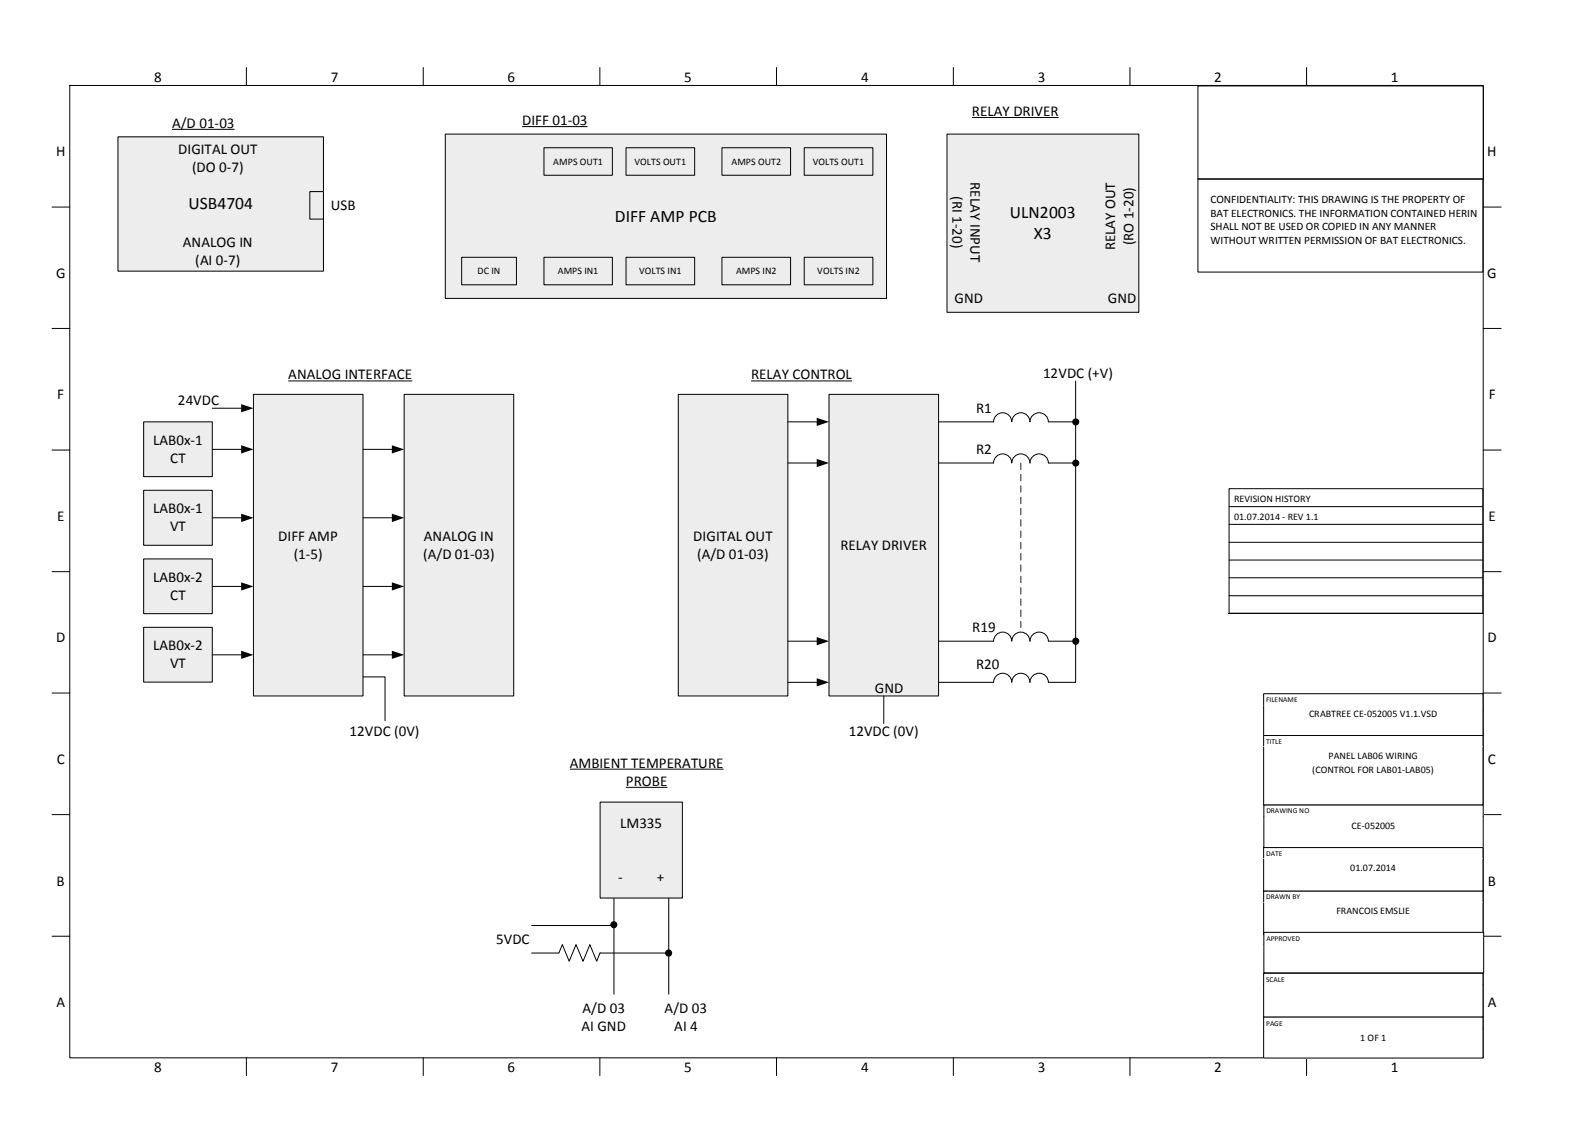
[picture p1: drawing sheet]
<svg xmlns="http://www.w3.org/2000/svg" width="297mm" height="210mm" viewBox="0 0 297 210" stroke-linecap="round" stroke-linejoin="round" font-family="sans-serif">
<g fill="none" stroke="#000" stroke-width=".19">
<path d="M13 15.9h263.2v181.1h-263.2zM45.9 12.6v3.3M78.8 12.6v3.3M111.7 12.6v3.3M144.6 12.6v3.3M177.5 12.6v3.3M210.4 12.6v3.3M243.3 12.6v3.3M9.7 38.6h3.3M276.2 38.6h3.4M9.7 61.2h3.3M276.2 61.2h3.4"/>
<path d="M9.7 83.8h3.3M276.2 83.8h3.4M9.7 106.5h3.3M276.2 106.5h3.4M9.7 129.1h3.3M276.2 129.1h3.4M9.7 151.7h3.3M276.2 151.7h3.4M9.7 174.4h3.3M276.2 174.4h3.4M45.9 197v3.3M78.8 197v3.3"/>
<path d="M111.7 197v3.3M144.6 197v3.3M177.5 197v3.3M210.4 197v3.3M243.3 197v3.3"/>
</g>
<path d="M228.9 91h47.2v23.3h-47.2z" fill-rule="evenodd" fill="#fff"/>
<path d="M223.1 33.3h53.1v17.4h-53.1zM228.9 91h47.2v23.3h-47.2zM228.9 94.4h47.2M228.9 97.7h47.2M228.9 101h47.2M228.9 104.3h47.2M228.9 107.6h47.2M228.9 111h47.2M228.9 114.3h47.2" fill="none" stroke="#000" stroke-width=".19"/>
<path d="M235.3 165.9h40.9v2.2h-40.9z" fill-rule="evenodd" fill="#fff"/>
<path d="M235.3 168.1v-2.2h40.9v2.2" fill="none" stroke="#000" stroke-width=".19"/>
<path d="M235.3 168.1h40.9v6h-40.9z" fill-rule="evenodd" fill="#fff"/>
<path d="M235.3 168.1v6h40.9v-6" fill="none" stroke="#000" stroke-width=".19"/>
<path d="M235.3 181.3h40.9v2.2h-40.9z" fill-rule="evenodd" fill="#fff"/>
<path d="M235.3 183.5v-2.2h40.9v2.2" fill="none" stroke="#000" stroke-width=".19"/>
<path d="M235.3 183.5h40.9v5.9h-40.9z" fill-rule="evenodd" fill="#fff"/>
<path d="M235.3 183.5v5.9h40.9v-5.9" fill="none" stroke="#000" stroke-width=".19"/>
<path d="M235.3 136.9h40.9v2.2h-40.9z" fill-rule="evenodd" fill="#fff"/>
<path d="M235.3 139.1v-2.2h40.9v2.2" fill="none" stroke="#000" stroke-width=".19"/>
<path d="M235.3 139.1h40.9v10.8h-40.9z" fill-rule="evenodd" fill="#fff"/>
<path d="M235.3 139.1v10.8h40.9v-10.8" fill="none" stroke="#000" stroke-width=".19"/>
<path d="M235.3 157.8h40.9v2.2h-40.9z" fill-rule="evenodd" fill="#fff"/>
<path d="M235.3 160v-2.2h40.9v2.2" fill="none" stroke="#000" stroke-width=".19"/>
<path d="M235.3 160h40.9v5.9h-40.9z" fill-rule="evenodd" fill="#fff"/>
<path d="M235.3 160v5.9h40.9v-5.9" fill="none" stroke="#000" stroke-width=".19"/>
<path d="M235.3 189.4h40.9v2.2h-40.9z" fill-rule="evenodd" fill="#fff"/>
<path d="M235.3 191.6v-2.2h40.9v2.2" fill="none" stroke="#000" stroke-width=".19"/>
<path d="M235.3 191.6h40.9v5.5h-40.9z" fill-rule="evenodd" fill="#fff"/>
<path d="M235.3 191.6v5.5h40.9v-5.5" fill="none" stroke="#000" stroke-width=".19"/>
<path d="M235.3 129.2h40.9v2.2h-40.9z" fill-rule="evenodd" fill="#fff"/>
<path d="M235.3 131.4v-2.2h40.9v2.2" fill="none" stroke="#000" stroke-width=".19"/>
<path d="M235.3 131.4h40.9v5.6h-40.9z" fill-rule="evenodd" fill="#fff"/>
<path d="M235.3 131.4v5.6h40.9v-5.6" fill="none" stroke="#000" stroke-width=".19"/>
<path d="M235.4 173.7h40.9v2.2h-40.9z" fill-rule="evenodd" fill="#fff"/>
<path d="M235.4 175.9v-2.2h40.9v2.2" fill="none" stroke="#000" stroke-width=".19"/>
<path d="M235.4 175.9h40.9v5.3h-40.9z" fill-rule="evenodd" fill="#fff"/>
<path d="M235.4 175.9v5.3h40.9v-5.3" fill="none" stroke="#000" stroke-width=".19"/>
<path d="M235.4 149.9h40.8v2.2h-40.8z" fill-rule="evenodd" fill="#fff"/>
<path d="M235.4 152.1v-2.2h40.8v2.2" fill="none" stroke="#000" stroke-width=".19"/>
<path d="M235.4 152.1h40.8v5.8h-40.8z" fill-rule="evenodd" fill="#fff"/>
<path d="M223.1 16h53.2v17.4h-53.2zM235.4 152.1v5.8h40.8v-5.8" fill="none" stroke="#000" stroke-width=".19"/>
<path d="M22 25.5h38.2v25h-38.2z" fill-rule="evenodd" fill="#e8eef7"/>
<path d="M22 25.5h38.2v25h-38.2z" fill="none" stroke="#000" stroke-width=".19"/>
<path d="M57.7 35.7h2.5v5.1h-2.5z" fill-rule="evenodd" fill="#e8eef7"/>
<path d="M32 24.1h11.7M57.7 35.7h2.5v5.1h-2.5z" fill="none" stroke="#000" stroke-width=".19"/>
<path d="M82.9 25h82.2v30.6h-82.2z" fill-rule="evenodd" fill="#e8eef7"/>
<path d="M82.9 25h82.2v30.6h-82.2z" fill="none" stroke="#000" stroke-width=".19"/>
<path d="M86 47.9h10.2v5.1h-10.2z" fill-rule="evenodd" fill="#e8eef7"/>
<path d="M86 47.9h10.2v5.1h-10.2z" fill="none" stroke="#000" stroke-width=".19"/>
<path d="M101.3 47.9h12.7v5.1h-12.7z" fill-rule="evenodd" fill="#e8eef7"/>
<path d="M101.3 47.9h12.7v5.1h-12.7z" fill="none" stroke="#000" stroke-width=".19"/>
<path d="M116.6 47.9h12.8v5.1h-12.8z" fill-rule="evenodd" fill="#e8eef7"/>
<path d="M116.6 47.9h12.8v5.1h-12.8z" fill="none" stroke="#000" stroke-width=".19"/>
<path d="M134.4 47.9h12.8v5.1h-12.8z" fill-rule="evenodd" fill="#e8eef7"/>
<path d="M134.4 47.9h12.8v5.1h-12.8z" fill="none" stroke="#000" stroke-width=".19"/>
<path d="M149.8 47.9h12.8v5.1h-12.8z" fill-rule="evenodd" fill="#e8eef7"/>
<path d="M149.8 47.9h12.8v5.1h-12.8z" fill="none" stroke="#000" stroke-width=".19"/>
<path d="M101.3 27.5h12.7v5.1h-12.7z" fill-rule="evenodd" fill="#e8eef7"/>
<path d="M101.3 27.5h12.7v5.1h-12.7z" fill="none" stroke="#000" stroke-width=".19"/>
<path d="M116.6 27.5h12.8v5.1h-12.8z" fill-rule="evenodd" fill="#e8eef7"/>
<path d="M116.6 27.5h12.8v5.1h-12.8z" fill="none" stroke="#000" stroke-width=".19"/>
<path d="M134.4 27.5h12.8v5.1h-12.8z" fill-rule="evenodd" fill="#e8eef7"/>
<path d="M134.4 27.5h12.8v5.1h-12.8z" fill="none" stroke="#000" stroke-width=".19"/>
<path d="M149.8 27.5h12.8v5.1h-12.8z" fill-rule="evenodd" fill="#e8eef7"/>
<path d="M97.2 23.6h12.2M149.8 27.5h12.8v5.1h-12.8z" fill="none" stroke="#000" stroke-width=".19"/>
<path d="M176.4 25h35.7v33.2h-35.7z" fill-rule="evenodd" fill="#e8eef7"/>
<path d="M176.4 25h35.7v33.2h-35.7zM181 21.9h16.1" fill="none" stroke="#000" stroke-width=".19"/>
<path d="M26.8 78.6h12.7v10.2h-12.7z" fill-rule="evenodd" fill="#e8eef7"/>
<path d="M26.8 78.6h12.7v10.2h-12.7z" fill="none" stroke="#000" stroke-width=".19"/>
<path d="M26.8 91.3h12.7v10.3h-12.7z" fill-rule="evenodd" fill="#e8eef7"/>
<path d="M26.8 91.3h12.7v10.3h-12.7z" fill="none" stroke="#000" stroke-width=".19"/>
<path d="M26.8 104.1h12.7v10.2h-12.7z" fill-rule="evenodd" fill="#e8eef7"/>
<path d="M26.8 104.1h12.7v10.2h-12.7z" fill="none" stroke="#000" stroke-width=".19"/>
<path d="M26.8 116.8h12.7v10.2h-12.7z" fill-rule="evenodd" fill="#e8eef7"/>
<path d="M26.8 116.8h12.7v10.2h-12.7z" fill="none" stroke="#000" stroke-width=".19"/>
<path d="M47.2 73.4h20.4v56.2h-20.4z" fill-rule="evenodd" fill="#e8eef7"/>
<path d="M47.2 73.4h20.4v56.2h-20.4z" fill="none" stroke="#000" stroke-width=".19"/>
<path d="M75.3 73.4h20.4v56.2h-20.4z" fill-rule="evenodd" fill="#e8eef7"/>
<path d="M39.5 76h5.6M53.7 71h23.1M75.3 73.4h20.4v56.2h-20.4zM39.5 83.7h5.6M39.5 96.4h5.6M67.6 83.7h5.6M67.6 96.4h5.6M39.5 109.2h5.6M67.6 109.2h5.6M39.5 122h5.6M67.6 122h5.6" fill="none" stroke="#000" stroke-width=".19"/>
<path d="M44.9 75.3l2.3 .7-2.3 .8zM44.9 82.9l2.3 .8-2.3 .8zM44.9 95.7l2.3 .7-2.3 .8zM73 82.9l2.3 .8-2.3 .8zM73 95.7l2.3 .7-2.3 .8zM44.9 108.5l2.3 .7-2.3 .8zM73 108.5l2.3 .7-2.3 .8zM44.9 121.2l2.3 .8-2.3 .7zM73 121.2l2.3 .8-2.3 .7z" fill="#000"/>
<path d="M126.3 73.4h20.4v56.2h-20.4z" fill-rule="evenodd" fill="#e8eef7"/>
<path d="M126.3 73.4h20.4v56.2h-20.4z" fill="none" stroke="#000" stroke-width=".19"/>
<path d="M154.4 73.4h20.4v56.2h-20.4z" fill-rule="evenodd" fill="#e8eef7"/>
<path d="M139.9 71h18.8M146.7 78.6h5.6M154.4 73.4h20.4v56.2h-20.4zM174.8 78.6h10.2a1.69 1.69 0 0 1 1.7-1.7 1.69 1.69 0 0 1 1.7 1.7 1.69 1.69 0 0 1 1.7-1.7 1.69 1.69 0 0 1 1.7 1.7 1.71 1.71 0 0 1 1.7-1.7 1.71 1.71 0 0 1 1.7 1.7h5.1M200.3 71v56.1h-5.1a1.71 1.71 0 0 0-1.7-1.7 1.71 1.71 0 0 0-1.7 1.7 1.69 1.69 0 0 0-1.7-1.7 1.69 1.69 0 0 0-1.7 1.7 1.69 1.69 0 0 0-1.7-1.7 1.69 1.69 0 0 0-1.7 1.7h-10.2M146.7 86.2h5.6M174.8 86.2h10.2a1.69 1.69 0 0 1 1.7-1.7 1.69 1.69 0 0 1 1.7 1.7 1.69 1.69 0 0 1 1.7-1.7 1.69 1.69 0 0 1 1.7 1.7 1.71 1.71 0 0 1 1.7-1.7 1.71 1.71 0 0 1 1.7 1.7h5.1M146.7 119.4h5.6M174.8 119.4h10.2a1.69 1.69 0 0 1 1.7-1.7 1.69 1.69 0 0 1 1.7 1.7 1.69 1.69 0 0 1 1.7-1.7 1.69 1.69 0 0 1 1.7 1.7 1.71 1.71 0 0 1 1.7-1.7 1.71 1.71 0 0 1 1.7 1.7h5.1M146.7 127.1h5.6M164.6 129.6v5.1" fill="none" stroke="#000" stroke-width=".19"/>
<g fill="#000">
<path d="M152.1 77.8l2.3 .8-2.3 .7zM152.1 85.5l2.3 .7-2.3 .8zM152.1 118.7l2.3 .7-2.3 .8zM152.1 126.3l2.3 .8-2.3 .7z"/>
<circle cx="200.3" cy="78.6" r=".65"/>
<circle cx="200.3" cy="86.3" r=".65"/>
<circle cx="200.3" cy="119.4" r=".66"/>
</g>
<path d="M190 86.2h.2l-.1 1.3zM190 88.3h.2l-.1 1.4zM190 90.5h.2l-.1 1.3zM190 92.6h.2l-.1 1.3zM190 94.7h.2l-.1 1.3zM190 96.8h.2l-.1 1.3zM190 98.9h.2l-.1 1.3zM190 101h.2l-.1 1.3zM190 103.1h.2l-.1 1.3zM190 105.2h.2l-.1 1.3zM190 107.3h.2l-.1 1.3zM190 109.4h.2l-.1 1.3zM190.1 111.4v1.5zM190 113.6h.2l-.1 1.3zM190 115.7h.2l-.1 1.3z" fill="#000"/>
<path d="M111.8 149.4h15.3v17.9h-15.3z" fill-rule="evenodd" fill="#e8eef7"/>
<path d="M67.6 126.1h4.1v8.1M106.1 143.3h28.6M111.8 149.4h15.3v17.9h-15.3zM116.5 146.6h7.8M99 177.5h5.1M104.1 177.5l.6-1.6 1.3 3.1 1.3-3.1 1.3 3.1 1.3-3.1 1.2 3.1 .7-1.5M111.8 177.5h12.7M114.3 167.3v5.1h-15.3M114.3 172.2v13M124.5 167.3v17.9" fill="none" stroke="#000" stroke-width=".19"/>
<g fill="#000">
<circle cx="114.3" cy="172.2" r=".66"/>
<circle cx="124.5" cy="177.5" r=".67"/>
</g>
<g font-size="3.3">
<text x="35.1" y="39">USB4704</text>
<text x="114.5" y="41.3">DIFF AMP PCB</text>
<text x="188.1" y="40.6">ULN2003</text>
<text x="192.5" y="44.5">X3</text>
</g>
<g font-size="2.8">
<text x="28.7" y="15.2">8</text>
<text x="61.6" y="15.2">7</text>
<text x="94.5" y="15.2">6</text>
<text x="127.4" y="15.2">5</text>
<text x="160.4" y="15.2">4</text>
<text x="193.3" y="15.2">3</text>
<text x="226.1" y="15.2">2</text>
<text x="259" y="15.2">1</text>
<text x="32" y="23.8">A/D 01-03</text>
<text x="97.2" y="23.3">DIFF 01-03</text>
<text x="181" y="21.5">RELAY DRIVER</text>
<text x="10.5" y="29.1">H</text>
<text x="33.2" y="28.7">DIGITAL OUT</text>
<text x="277" y="29.1">H</text>
<text x="35.8" y="32.1">(DO 0-7)</text>
<text x="180.8" y="34" transform="rotate(90 180.8 34)">RELAY INPUT</text>
<text x="61.6" y="39.1">USB</text>
<text x="177.4" y="36.5" transform="rotate(90 177.4 36.5)">(RI 1-20)</text>
<text x="34" y="46.1">ANALOG IN</text>
<text x="207.7" y="46.7" transform="rotate(-90 207.7 46.7)">RELAY OUT</text>
<text x="211.1" y="45.7" transform="rotate(-90 211.1 45.7)">(RO 1-20)</text>
<text x="10.5" y="51.7">G</text>
<text x="36.4" y="49.4">(AI 0-7)</text>
<text x="277" y="51.7">G</text>
<text x="177.8" y="56.4">GND</text>
<text x="206.3" y="56.4">GND</text>
<text x="53.7" y="70.6">ANALOG INTERFACE</text>
<text x="139.9" y="70.6">RELAY CONTROL</text>
<text x="194.3" y="70.3">12VDC (+V)</text>
<text x="10.7" y="74.4">F</text>
<text x="33.1" y="75.4">24VDC</text>
<text x="181.8" y="76.9">R1</text>
<text x="277.2" y="74.4">F</text>
<text x="28.5" y="82.8">LAB0x-1</text>
<text x="31.7" y="86.2">CT</text>
<text x="181.8" y="84.5">R2</text>
<text x="28.5" y="95.6">LAB0x-1</text>
<text x="10.6" y="97">E</text>
<text x="31.7" y="99">VT</text>
<text x="51.8" y="100.7">DIFF AMP</text>
<text x="78.9" y="100.7">ANALOG IN</text>
<text x="129.1" y="100.7">DIGITAL OUT</text>
<text x="277.2" y="97">E</text>
<text x="54.7" y="104.1">(1-5)</text>
<text x="78.8" y="104.1">(A/D 01-03)</text>
<text x="129.8" y="104.1">(A/D 01-03)</text>
<text x="156.5" y="102.4">RELAY DRIVER</text>
<text x="28.5" y="108.3">LAB0x-2</text>
<text x="31.7" y="111.7">CT</text>
<text x="10.5" y="119.6">D</text>
<text x="181.1" y="117.7">R19</text>
<text x="277" y="119.6">D</text>
<text x="28.5" y="121.1">LAB0x-2</text>
<text x="31.7" y="124.5">VT</text>
<text x="181.8" y="124.7">R20</text>
<text x="162.9" y="129">GND</text>
<text x="65.1" y="137.1">12VDC (0V)</text>
<text x="158.1" y="137">12VDC (0V)</text>
<text x="10.6" y="142.3">C</text>
<text x="106.1" y="143">AMBIENT TEMPERATURE</text>
<text x="277.1" y="142.3">C</text>
<text x="116.5" y="146.3">PROBE</text>
<text x="115.5" y="154.1">LM335</text>
<text x="10.5" y="164.9">B</text>
<text x="115.1" y="164.3">-</text>
<text x="122.3" y="164.3">+</text>
<text x="277.1" y="164.9">B</text>
<text x="92.4" y="175.8">5VDC</text>
<text x="10.5" y="187.5">A</text>
<text x="108.3" y="192">AI GND</text>
<text x="108.5" y="188.6">A/D 03</text>
<text x="123.8" y="188.6">A/D 03</text>
<text x="125.6" y="192">AI 4</text>
<text x="277.1" y="187.5">A</text>
<text x="28.7" y="199.6">8</text>
<text x="61.6" y="199.6">7</text>
<text x="94.5" y="199.6">6</text>
<text x="127.4" y="199.6">5</text>
<text x="160.4" y="199.6">4</text>
<text x="193.3" y="199.6">3</text>
<text x="226.1" y="199.6">2</text>
<text x="259" y="199.6">1</text>
</g>
<g font-size="2.1">
<text x="225.4" y="37.8">CONFIDENTIALITY: THIS DRAWING IS THE PROPERTY OF</text>
<text x="225.4" y="40.3">BAT ELECTRONICS. THE INFORMATION CONTAINED HERIN</text>
<text x="225.4" y="42.9">SHALL NOT BE USED OR COPIED IN ANY MANNER</text>
<text x="225.4" y="45.4">WITHOUT WRITTEN PERMISSION OF BAT ELECTRONICS.</text>
</g>
<g font-size="1.9">
<text x="103" y="30.6">AMPS OUT1</text>
<text x="118.2" y="30.6">VOLTS OUT1</text>
<text x="136.2" y="30.6">AMPS OUT2</text>
<text x="151.4" y="30.6">VOLTS OUT1</text>
<text x="88.9" y="51.1">DC IN</text>
<text x="103.9" y="51.1">AMPS IN1</text>
<text x="119" y="51.1">VOLTS IN1</text>
<text x="137.1" y="51.1">AMPS IN2</text>
<text x="152.2" y="51.1">VOLTS IN2</text>
<text x="229.8" y="93.5">REVISION HISTORY</text>
<text x="229.8" y="96.9">01.07.2014 - REV 1.1</text>
<text x="243.8" y="133.6">CRABTREE CE-052005 V1.1.VSD</text>
<text x="244.4" y="143.9">(CONTROL FOR LAB01-LAB05)</text>
<text x="247.4" y="141.3">PANEL LAB06 WIRING</text>
<text x="251.7" y="154.3">CE-052005</text>
<text x="251.5" y="162.2">01.07.2014</text>
<text x="248.9" y="170.3">FRANCOIS EMSLIE</text>
<text x="253.3" y="193.8">1 OF 1</text>
</g>
<g font-size="1.4">
<text x="235.8" y="130.8">FILENAME</text>
<text x="235.8" y="138.5">TITLE</text>
<text x="235.8" y="151.5">DRAWING NO</text>
<text x="235.8" y="159.3">DATE</text>
<text x="235.8" y="167.5">DRAWN BY</text>
<text x="235.8" y="175.2">APPROVED</text>
<text x="235.8" y="182.8">SCALE</text>
<text x="235.8" y="191">PAGE</text>
</g>
</svg>
